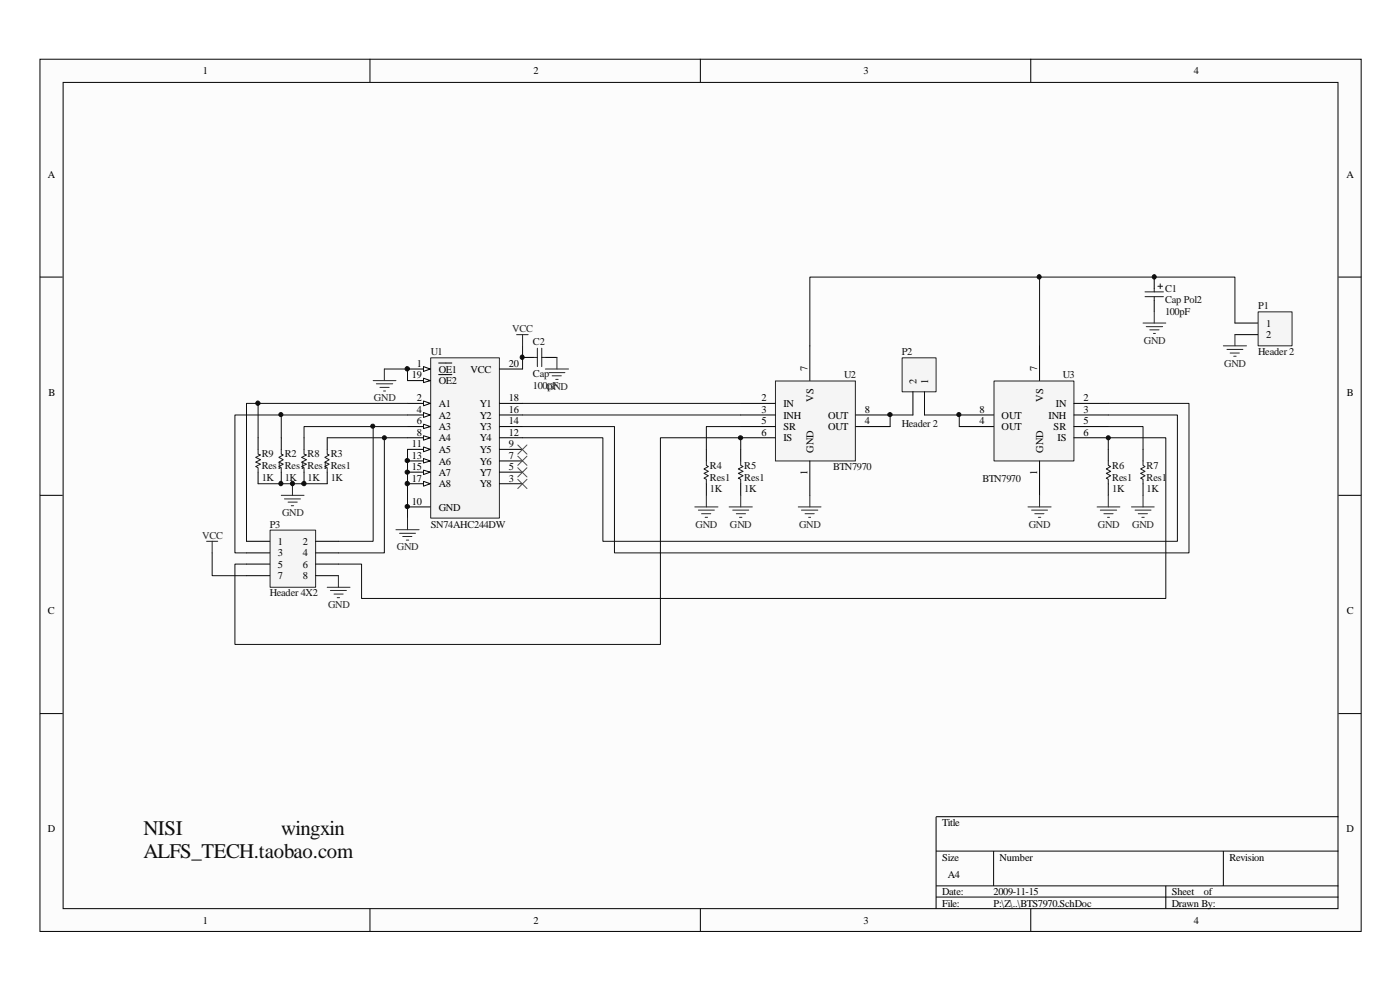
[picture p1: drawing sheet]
<svg xmlns="http://www.w3.org/2000/svg" width="297mm" height="210mm" viewBox="0 0 297 210" stroke-linecap="round" stroke-linejoin="round" font-family="sans-serif">
<path d="M8.6 12.6h279.9v184.7h-279.9z" fill="#fcfcfc"/>
<path d="M8.5 12.5h280v184.8h-280z" fill="none" stroke="#000" stroke-width=".21"/>
<path d="M13.5 17.5h270v175h-270z" fill="#fcfcfc"/>
<g fill="none" stroke="#000" stroke-width=".21">
<path d="M13.4 17.5h270.1v175h-270.1zM78.4 12.5v4.9M148.4 12.5v4.9M218.4 12.5v4.9M8.5 58.7h4.8M283.6 58.7h4.9M8.5 104.9h4.8M283.6 104.9h4.9M8.5 151.1h4.8M283.6 151.1h4.9M283.6 173h-85.2v19.5M78.4 192.5v4.9"/>
<path d="M148.4 192.5v4.9M198.4 180.3h85.2M198.4 187.6h85.2M198.4 190h85.2M210.6 180.3v7.3M218.4 192.5v4.9M247.1 187.6v4.9M259.2 180.3v7.3"/>
</g>
<path d="M164.4 80.8h16.9v16.8h-16.9z" fill="#f5f5f5"/>
<path d="M164.3 80.7h17v16.9h-17z" fill="none" stroke="#262626" stroke-width=".21"/>
<path d="M171.6 73.3v7.3M157 90.4h7.3M157 87.9h7.3M157 85.4h7.3M157 92.7h7.3M171.6 97.6v7.3M181.4 90.4h7.2M181.4 87.9h7.2" fill="none" stroke="#000" stroke-width=".21"/>
<path d="M210.7 80.8h16.9v16.8h-16.9z" fill="#f5f5f5"/>
<path d="M210.7 80.7h16.9v16.9h-16.9z" fill="none" stroke="#262626" stroke-width=".21"/>
<path d="M220.3 73.3v7.3M203.3 90.4h7.3M203.3 87.9h7.3M220.3 97.6v7.3M227.6 90.4h7.3M227.6 87.9h7.3M227.6 85.4h7.3M227.6 92.7h7.3" fill="none" stroke="#000" stroke-width=".21"/>
<path d="M191.3 75.9h7.1v7.1h-7.1z" fill="#f5f5f5"/>
<path d="M191.2 75.8h7.2v7.2h-7.2z" fill="none" stroke="#262626" stroke-width=".21"/>
<path d="M193.5 83v4.9M195.9 83v4.9" fill="none" stroke="#000" stroke-width=".21"/>
<path d="M266.7 66.1h7.1v7.2h-7.1z" fill="#f5f5f5"/>
<g fill="none" stroke="#262626" stroke-width=".21">
<path d="M266.6 66.1h7.2v7.2h-7.2zM147.2 107.4h4.9M148 108h3.4M148.7 108.8h1.9M149.4 109.6h.5M149.7 104.9v2.5M154.5 107.4h4.9M155.3 108h3.4M156 108.8h2M156.7 109.6h.5M157 104.9v2.5M169.2 107.4h4.8"/>
<path d="M169.8 108h3.5M170.6 108.8h2M171.4 109.6h.4M171.6 104.9v2.5M217.8 107.4h5M218.6 108h3.4M219.3 108.8h1.9M220 109.6h.6M220.3 104.9v2.5M232.5 107.4h4.8M233.2 108h3.4M233.9 108.8h2"/>
<path d="M234.7 109.6h.4M234.9 104.9v2.5M239.8 107.4h4.8M240.5 108h3.4M241.2 108.8h2M242 109.6h.5M242.2 104.9v2.5"/>
</g>
<g fill="none" stroke="#000" stroke-width=".21">
<path d="M261.7 68.4h4.8M261.7 70.9h4.8M54.7 92.7v2.5M59.6 92.7v2.5M64.4 92.7v2.5M69.3 92.7v2.5M149.7 95.2v2.4M157 95.2v2.4M234.9 95.2v2.4M242.2 95.2v2.4M54.7 100v2.5M59.6 100v2.5"/>
<path d="M64.4 100v2.5M69.3 100v2.5M149.7 102.5v2.4M157 102.5v2.4M234.9 102.5v2.4M242.2 102.5v2.4"/>
</g>
<path d="M220.3 58.7v14.6M261.7 68.4v-9.7h-90.1v14.6M157 90.4h-7.3v4.8M193.5 87.9h-4.9v2.5M195.9 87.9h7.4v2.5M234.9 90.4h7.3v4.8M234.9 87.9h14.6v26.8h-121.7v-22h-17.1" fill="none" stroke="#0e0e0e" stroke-width=".21"/>
<path d="M54.7 95.2v1l.5 .2-1 .5 1 .5-1 .5 1 .4-1 .5 .5 .3v.9M59.6 95.2v1l.4 .2-.9 .5 .9 .5-.9 .5 .9 .4-.9 .5 .5 .3v.9M64.4 95.2v1l.5 .2-1 .5 1 .5-1 .5 1 .4-1 .5 .5 .3v.9M69.3 95.2v1l.5 .2-1 .5 1 .5-1 .5 1 .4-1 .5 .5 .3v.9M149.7 97.6v1l.4 .2-.9 .5 .9 .5-.9 .5 .9 .5-.9 .5 .5 .2v1M157 97.6v1l.5 .2-1 .5 1 .5-1 .5 1 .5-1 .5 .5 .2v1M234.9 97.6v1l.5 .2-1 .5 1 .5-1 .5 1 .5-1 .5 .5 .2v1M242.2 97.6v1l.5 .2-1 .5 1 .5-1 .5 1 .5-1 .5 .5 .2v1" fill="none" stroke="#1c1c1c" stroke-width=".21"/>
<path d="M57.3 112.4h9.6v12h-9.6z" fill="#f5f5f5"/>
<path d="M57.2 112.3h9.7v12.1h-9.7z" fill="none" stroke="#262626" stroke-width=".21"/>
<path d="M52.2 114.7h4.9M52.2 117.1h4.9M52.2 119.5h4.9M66.9 114.7h4.8M66.9 117.1h4.8M66.9 119.5h4.8M52.2 121.9h4.9M66.9 121.9h4.8" fill="none" stroke="#000" stroke-width=".21"/>
<path d="M91.4 75.9h14.4v33.8h-14.4z" fill="#f5f5f5"/>
<path d="M91.3 75.8h14.5v33.9h-14.5z" fill="none" stroke="#262626" stroke-width=".21"/>
<path d="M86.4 78.2h4.8" fill="none" stroke="#000" stroke-width=".21"/>
<path d="M89.7 77.7l1.5 .5-1.5 .5z" fill-rule="evenodd" fill="#fcfcfc" stroke="#000" stroke-width=".21"/>
<path d="M93 76.9h2.8M86.4 85.4h4.8" fill="none" stroke="#000" stroke-width=".21"/>
<path d="M89.7 84.9l1.5 .5-1.5 .6z" fill-rule="evenodd" fill="#fcfcfc" stroke="#000" stroke-width=".21"/>
<path d="M86.4 87.9h4.8" fill="none" stroke="#000" stroke-width=".21"/>
<path d="M89.7 87.4l1.5 .5-1.5 .5z" fill-rule="evenodd" fill="#fcfcfc" stroke="#000" stroke-width=".21"/>
<path d="M86.4 90.4h4.8" fill="none" stroke="#000" stroke-width=".21"/>
<path d="M89.7 89.8l1.5 .6-1.5 .4z" fill-rule="evenodd" fill="#fcfcfc" stroke="#000" stroke-width=".21"/>
<path d="M86.4 92.7h4.8" fill="none" stroke="#000" stroke-width=".21"/>
<path d="M89.7 92.3l1.5 .4-1.5 .5z" fill-rule="evenodd" fill="#fcfcfc" stroke="#000" stroke-width=".21"/>
<path d="M86.4 95.2h4.8M105.8 92.7h4.9M105.8 90.4h4.9M105.8 87.9h4.9M105.8 85.4h4.9M105.8 97.6h4.9M105.8 95.2h4.9M86.4 107.4h4.8M105.8 102.5h4.9M105.8 100h4.9" fill="none" stroke="#000" stroke-width=".21"/>
<path d="M89.7 94.7l1.5 .5-1.5 .5z" fill-rule="evenodd" fill="#fcfcfc" stroke="#000" stroke-width=".21"/>
<path d="M86.4 97.6h4.8" fill="none" stroke="#000" stroke-width=".21"/>
<path d="M89.7 97.1l1.5 .5-1.5 .5z" fill-rule="evenodd" fill="#fcfcfc" stroke="#000" stroke-width=".21"/>
<path d="M86.4 100h4.8" fill="none" stroke="#000" stroke-width=".21"/>
<path d="M89.7 99.6l1.5 .4-1.5 .5z" fill-rule="evenodd" fill="#fcfcfc" stroke="#000" stroke-width=".21"/>
<path d="M86.4 102.5h4.8" fill="none" stroke="#000" stroke-width=".21"/>
<path d="M89.7 102l1.5 .5-1.5 .5z" fill-rule="evenodd" fill="#fcfcfc" stroke="#000" stroke-width=".21"/>
<path d="M86.4 80.6h4.8" fill="none" stroke="#000" stroke-width=".21"/>
<path d="M89.7 80.1l1.5 .5-1.5 .4z" fill-rule="evenodd" fill="#fcfcfc" stroke="#000" stroke-width=".21"/>
<path d="M244.6 58.7v2.4M93 79.3h2.8M105.8 78.2h4.9M110.7 75.7h2.4M115.6 75.7h2.4M244.6 63.6v2.4" fill="none" stroke="#000" stroke-width=".21"/>
<g fill="none" stroke="#0e0e0e" stroke-width=".21">
<path d="M81.4 78.2h5v2.4M110.7 73.3v4.9M54.7 85.4v7.3M59.6 87.9v4.8M69.3 92.7h12.1M79.1 90.4h-14.7v2.3M86.4 85.4h-34.2v29.3M86.4 90.4h-7.3v24.3h-7.4M86.4 92.7h-5v24.4h-9.7M86.4 87.9h-36.6v29.2h2.4M86.4 95.2v14.5M110.7 85.4h46.3"/>
<path d="M110.7 87.9h46.3M157 95.2v-2.5h-17v43.8h-90.2v-17h2.4M234.9 85.4h17.1v31.7h-121.8v-26.7h-19.5M234.9 95.2v-2.5h12.2v34.1h-170.5v-7.3h-4.9M45 117.1v4.8h7.2M54.7 102.5h14.6"/>
</g>
<path d="M109.7 94.2l2 2M109.7 96.6l2 2M109.7 99.1l2 1.9M111.7 94.2l-2 2M111.7 96.6l-2 2M111.7 99.1l-2 1.9M109.7 101.5l2 2M111.7 101.5l-2 2" fill="none" stroke="#4c4c4c" stroke-width=".21"/>
<g fill="none" stroke="#262626" stroke-width=".21">
<path d="M81.4 78.2v2.4M109.5 70.9h2.4M110.7 70.9v2.4M115.6 78.2h4.9M116.3 78.9h3.4M117 79.6h2M118 75.7v2.5M242.2 68.4h4.9M242.9 69.2h3.5M243.7 69.9h1.9M244.4 70.6h.5M244.6 66v2.4"/>
<path d="M259.2 73.3h5M260 74h3.4M260.7 74.8h1.9M261.5 75.5h.5M261.7 70.9v2.4M79.1 80.6h4.8M79.8 81.3h3.4M80.5 82.1h2M81.3 82.8h.4M117.8 80.4h.5M43.8 114.7h2.3M45 114.7v2.4"/>
<path d="M59.6 104.9h4.8M60.3 105.7h3.4M61 106.4h2M61.7 107.1h.5M62 102.5v2.4M83.9 112.2h4.9M84.7 113h3.4M85.3 113.6h2M86.1 114.4h.5M86.4 109.7v2.5M69.3 124.4h4.9M70 125.1h3.4"/>
<path d="M70.8 125.8h1.9M71.5 126.6h.5M71.7 121.9v2.5"/>
</g>
<path d="M113.1 75.7h.8M113.9 73.8v3.9M114.8 73.8v3.9M114.8 75.7h.8M242.7 61.8h3.8M242.7 62.8h3.8M244.6 61.1v.7M244.6 62.8v.8M245.4 60.6h1M245.9 60.1v1" fill="none" stroke="#1c1c1c" stroke-width=".21"/>
<g fill="#0e0e0e" stroke="#0e0e0e" stroke-width=".21">
<circle cx="54.7" cy="85.4" r=".46"/>
<circle cx="59.5" cy="102.4" r=".44"/>
<circle cx="59.5" cy="87.8" r=".43"/>
<circle cx="62" cy="102.4" r=".44"/>
<circle cx="64.4" cy="102.4" r=".45"/>
<circle cx="79" cy="90.3" r=".43"/>
<circle cx="81.4" cy="92.7" r=".43"/>
<circle cx="86.3" cy="107.3" r=".46"/>
<circle cx="86.3" cy="102.4" r=".47"/>
<circle cx="86.3" cy="100" r=".46"/>
<circle cx="86.3" cy="97.6" r=".46"/>
<circle cx="86.3" cy="78.1" r=".47"/>
<circle cx="110.6" cy="75.7" r=".44"/>
<circle cx="157" cy="92.7" r=".45"/>
<circle cx="188.6" cy="87.8" r=".44"/>
<circle cx="203.2" cy="87.8" r=".43"/>
<circle cx="220.2" cy="58.6" r=".44"/>
<circle cx="234.9" cy="92.7" r=".43"/>
<circle cx="244.6" cy="58.6" r=".44"/>
</g>
<g font-size="4.4" fill="#0e0e0e">
<text x="30.4" y="176.9">NISI</text>
<text x="59.6" y="176.9">wingxin</text>
<text x="30.4" y="181.8">ALFS_TECH.taobao.com</text>
</g>
<g font-size="2.2">
<text x="43" y="15.7">1</text>
<text x="113" y="15.7">2</text>
<text x="183" y="15.7">3</text>
<text x="253" y="15.7">4</text>
<text x="10.2" y="37.6">A</text>
<text x="285.3" y="37.6">A</text>
<text x="268.3" y="69.2">1</text>
<text x="268.3" y="71.6">2</text>
<text x="88.3" y="77.7">1</text>
<text x="107.9" y="77.7">20</text>
<text x="10.2" y="83.8">B</text>
<text x="87.3" y="80.1">19</text>
<text x="93" y="78.9">OE1</text>
<text x="93" y="81.4">OE2</text>
<text x="99.7" y="78.9">VCC</text>
<text x="171.1" y="78.7" transform="rotate(-90 171.1 78.7)">7</text>
<text x="194.2" y="81.4" transform="rotate(-90 194.2 81.4)">2</text>
<text x="196.7" y="81.4" transform="rotate(-90 196.7 81.4)">1</text>
<text x="219.8" y="78.7" transform="rotate(-90 219.8 78.7)">7</text>
<text x="285.4" y="83.8">B</text>
<text x="88.3" y="85">2</text>
<text x="88.3" y="87.4">4</text>
<text x="88.3" y="89.8">6</text>
<text x="93" y="86.2">A1</text>
<text x="93" y="88.7">A2</text>
<text x="101.7" y="88.7">Y2</text>
<text x="101.7" y="86.2">Y1</text>
<text x="107.9" y="89.8">14</text>
<text x="107.9" y="87.4">16</text>
<text x="107.9" y="85">18</text>
<text x="161.4" y="89.8">5</text>
<text x="161.4" y="87.4">3</text>
<text x="161.4" y="85">2</text>
<text x="166" y="88.7">INH</text>
<text x="166" y="86.2">IN</text>
<text x="172.4" y="85.1" transform="rotate(-90 172.4 85.1)">VS</text>
<text x="175.5" y="88.7">OUT</text>
<text x="183.3" y="89.8">4</text>
<text x="183.3" y="87.4">8</text>
<text x="207.6" y="89.8">4</text>
<text x="207.6" y="87.4">8</text>
<text x="212.3" y="88.7">OUT</text>
<text x="221.1" y="85.1" transform="rotate(-90 221.1 85.1)">VS</text>
<text x="222.2" y="88.7">INH</text>
<text x="223.8" y="86.2">IN</text>
<text x="229.6" y="89.8">5</text>
<text x="229.6" y="87.4">3</text>
<text x="229.6" y="85">2</text>
<text x="87.3" y="94.8">11</text>
<text x="88.3" y="92.3">8</text>
<text x="93" y="91">A3</text>
<text x="93" y="93.5">A4</text>
<text x="93" y="95.9">A5</text>
<text x="101.7" y="93.5">Y4</text>
<text x="101.7" y="91">Y3</text>
<text x="101.7" y="95.9">Y5</text>
<text x="107.9" y="92.3">12</text>
<text x="107.9" y="94.8">9</text>
<text x="161.4" y="92.3">6</text>
<text x="166" y="91">SR</text>
<text x="166" y="93.5">IS</text>
<text x="172.4" y="95.9" transform="rotate(-90 172.4 95.9)">GND</text>
<text x="175.5" y="91">OUT</text>
<text x="212.3" y="91">OUT</text>
<text x="221.1" y="95.9" transform="rotate(-90 221.1 95.9)">GND</text>
<text x="223.3" y="91">SR</text>
<text x="224.1" y="93.5">IS</text>
<text x="229.6" y="92.3">6</text>
<text x="87.3" y="97.1">13</text>
<text x="87.3" y="99.6">15</text>
<text x="93" y="98.4">A6</text>
<text x="93" y="100.8">A7</text>
<text x="101.7" y="100.8">Y7</text>
<text x="101.7" y="98.4">Y6</text>
<text x="107.9" y="99.6">5</text>
<text x="107.9" y="97.1">7</text>
<text x="171.1" y="100.7" transform="rotate(-90 171.1 100.7)">1</text>
<text x="219.8" y="100.7" transform="rotate(-90 219.8 100.7)">1</text>
<text x="87.3" y="106.9">10</text>
<text x="87.3" y="102">17</text>
<text x="93" y="103.2">A8</text>
<text x="101.7" y="103.2">Y8</text>
<text x="107.9" y="102">3</text>
<text x="93" y="108.1">GND</text>
<text x="58.8" y="115.4">1</text>
<text x="58.8" y="117.8">3</text>
<text x="64.2" y="115.4">2</text>
<text x="64.2" y="117.8">4</text>
<text x="58.8" y="120.2">5</text>
<text x="58.8" y="122.7">7</text>
<text x="64.2" y="120.2">6</text>
<text x="64.2" y="122.7">8</text>
<text x="10.2" y="130">C</text>
<text x="285.4" y="130">C</text>
<text x="10.2" y="176.2">D</text>
<text x="199.6" y="175">Title</text>
<text x="285.3" y="176.2">D</text>
<text x="199.6" y="182.3">Size</text>
<text x="200.8" y="185.9">A4</text>
<text x="211.8" y="182.3">Number</text>
<text x="260.5" y="182.3">Revision</text>
<text x="199.6" y="189.6">Date:</text>
<text x="210.6" y="189.6">2009-11-15</text>
<text x="248.3" y="189.6">Sheet</text>
<text x="255.1" y="189.6">of</text>
<text x="43" y="195.7">1</text>
<text x="113" y="195.7">2</text>
<text x="183" y="195.7">3</text>
<text x="199.6" y="192">File:</text>
<text x="210.6" y="192">P:\Z\..\BTS7970.SchDoc</text>
<text x="248.3" y="192">Drawn By:</text>
<text x="253" y="195.7">4</text>
</g>
<g font-size="2.2" fill="#0e0e0e">
<text x="246.9" y="61.9">C1</text>
<text x="246.9" y="64.3">Cap Pol2</text>
<text x="266.6" y="65.5">P1</text>
<text x="246.9" y="66.7">100pF</text>
<text x="91.3" y="75.3">U1</text>
<text x="112.9" y="73.1">C2</text>
<text x="191.1" y="75.3">P2</text>
<text x="266.6" y="75.3">Header 2</text>
<text x="112.9" y="82.3">100GND</text>
<text x="112.9" y="79.9">Cap</text>
<text x="116" y="82.3">pF</text>
<text x="178.9" y="80.1">U2</text>
<text x="225.2" y="80.1">U3</text>
<text x="191.1" y="90.4">Header 2</text>
<text x="55.5" y="101.8">1K</text>
<text x="55.5" y="96.9">R9</text>
<text x="55.5" y="99.3">Res1 Res1 Res1 Res1</text>
<text x="60.4" y="101.8">1K</text>
<text x="60.4" y="96.9">R2</text>
<text x="65.2" y="101.8">1K</text>
<text x="65.2" y="96.9">R8</text>
<text x="70.1" y="101.8">1K</text>
<text x="70.1" y="96.9">R3</text>
<text x="150.5" y="99.3">R4</text>
<text x="150.5" y="101.8">Res1</text>
<text x="157.7" y="99.3">R5</text>
<text x="157.7" y="101.8">Res1</text>
<text x="176.5" y="99.6">BTN7970</text>
<text x="235.7" y="99.3">R6</text>
<text x="235.7" y="101.8">Res1</text>
<text x="243" y="99.3">R7</text>
<text x="243" y="101.8">Res1</text>
<text x="150.5" y="104.2">1K</text>
<text x="157.7" y="104.2">1K</text>
<text x="208.2" y="102">BTN7970</text>
<text x="235.7" y="104.2">1K</text>
<text x="243" y="104.2">1K</text>
<text x="57.1" y="111.8">P3</text>
<text x="91.3" y="111.8">SN74AHC244DW</text>
<text x="57.1" y="126.3">Header 4X2</text>
</g>
<g font-size="2.2" fill="#262626">
<text x="108.5" y="70.4">VCC</text>
<text x="242.4" y="72.8">GND</text>
<text x="259.4" y="77.7">GND</text>
<text x="79.2" y="85">GND</text>
<text x="59.8" y="109.3">GND</text>
<text x="147.4" y="111.8">GND</text>
<text x="154.7" y="111.8">GND</text>
<text x="169.3" y="111.8">GND</text>
<text x="218" y="111.8">GND</text>
<text x="232.7" y="111.8">GND</text>
<text x="239.9" y="111.8">GND</text>
<text x="42.8" y="114.1">VCC</text>
<text x="84.1" y="116.6">GND</text>
<text x="69.5" y="128.8">GND</text>
</g>
</svg>
